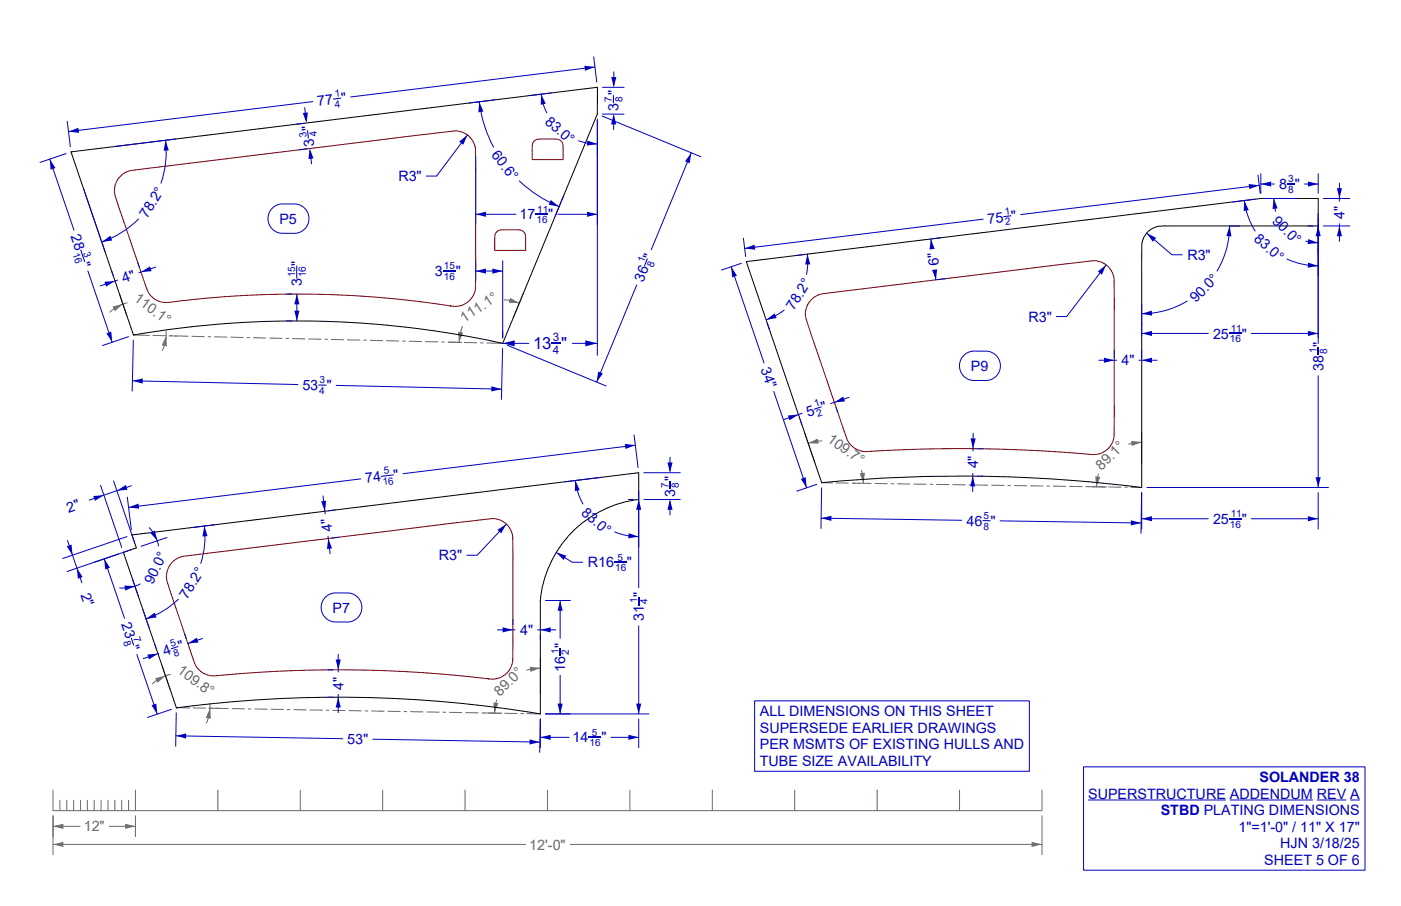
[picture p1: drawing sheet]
<svg xmlns="http://www.w3.org/2000/svg" width="432mm" height="279mm" viewBox="0 0 432 279" stroke-linecap="round" stroke-linejoin="round" font-family="sans-serif">
<!-- layer: Make2D -->
<g fill="none" stroke="#696969" stroke-width=".31">
<path d="M41.1 103.3l4.9 .1M47 103.4l4 .1M52 103.6h1M54 103.6l4 .1M59 103.7l4 .1M64 103.8l1 .1M66 103.9l4 .1M71 104l4 .1M76 104.1h1M78 104.1l4 .1M83 104.3h4M88 104.4h1"/>
<path d="M90 104.4l4 .1M95 104.5l4 .1M100 104.6l1 .1M102 104.7l4 .1M107 104.8l4 .1M112 104.9h1M114 105l4 .1M119 105.1l4 .1M124 105.2h1M126 105.2l4 .1M131 105.3l4 .1M136 105.5h1"/>
<path d="M138 105.5l4 .1M143 105.6l4 .1M148 105.7l1 .1M150 105.8l4.9 .1M253.2 148.9h3.4M257.6 148.9l4 .1M262.6 149h1M264.6 149l4 .1M269.6 149.1l4 .1M274.6 149.2h1M276.6 149.2l4 .1M281.6 149.3h4"/>
<path d="M286.6 149.4h1M288.6 149.4h4M293.6 149.5h4M298.6 149.5l1 .1M300.6 149.6h4M305.6 149.6l4 .1M310.6 149.7h1M312.6 149.7l4 .1M317.6 149.8l4 .1M322.6 149.9h1M324.6 149.9l4 .1M329.6 150l4 .1"/>
<path d="M334.6 150.1h1M336.6 150.1l4 .1M341.6 150.2h4M346.6 150.3h1M348.6 150.3h3.3M54.4 218.2l4.1 .1M59.5 218.3l4 .1M64.5 218.4h1M66.5 218.4l4 .1M71.5 218.5l4 .1M76.5 218.6h1M78.5 218.6l3.9 .1"/>
<path d="M83.4 218.7l4 .1M88.4 218.8h1M90.4 218.9h4M95.4 218.9l4 .1M100.4 219h1M102.4 219.1h4M107.4 219.1l4 .1M112.4 219.2h1M114.4 219.3h4M119.4 219.4h4M124.4 219.4l1 .1M126.4 219.5h4"/>
<path d="M131.4 219.6h4M136.4 219.6l1 .1M138.4 219.7h4M143.4 219.8h4M148.4 219.9h1M150.4 219.9l4 .1M155.4 220h4M160.4 220.1h1M162.4 220.1l4.1 .1"/>
</g>
<g fill="#696969">
<path d="M51.2 103.5l.2 3.3-1.5-.3z"/>
<path d="M34.7 94.5l3.2-.7-2.5 2.1z"/>
</g>
<path d="M36.8 90.8l2.3 6.4M39.2 93.4a10.1 10.1 0 0 0-5.3 2.9M51.2 102.2a10.1 10.1 0 0 1-1.2 5.9M52.6 103.6h1.8" fill="none" stroke="#696969" stroke-width=".31"/>
<g fill="#696969">
<path d="M265 146l1.6-.2-.5 3.3z"/>
<path d="M249.1 136.7l2.9-1.4 .4 1.5z"/>
</g>
<path d="M248.1 133.7l3 8.9M253.3 136l-1.8 .1-2.4 .6M262.9 149h2.1M265.5 145.1l.4 1.6 .2 2.4" fill="none" stroke="#696969" stroke-width=".31"/>
<g fill="#696969">
<path d="M157.2 91.9l2.9 1.6-3.3-.1z"/>
<path d="M141.2 102.3l1.5 .3-1.2 3z"/>
</g>
<path d="M155.4 92.5l2.7 .3 2 .7M161.3 90.5l-3.1 7.5M138.3 105.5l4 .1M142.6 100.7l-.9 2.7-.2 2.2" fill="none" stroke="#696969" stroke-width=".31"/>
<g fill="#696969">
<path d="M348.6 136l3.3 .4-3.1 1.1z"/>
<path d="M337.5 146.9l1.6 .2-1.2 3z"/>
</g>
<path d="M351.9 136.4l-4.1 .6M351.9 133.2v9.9M335.4 150.1l5.7 .1M338.6 146.2l-.7 3.9" fill="none" stroke="#696969" stroke-width=".31"/>
<g fill="#696969">
<path d="M64.7 218.4l.3 3.3-1.6-.3z"/>
<path d="M47.8 209.2l3.2-.8-2.4 2.2z"/>
</g>
<path d="M50 205.4l2.4 7.2M52.5 208a10.4 10.4 0 0 0-5.5 2.9M64.4 218.4l3.5 .1M64.7 216.9a10.4 10.4 0 0 1-1.1 6.1" fill="none" stroke="#696969" stroke-width=".31"/>
<g fill="#696969">
<path d="M163.3 205.6l3.2 .4-3 1.2z"/>
<path d="M152 216.7l1.6 .2-1.2 3z"/>
</g>
<path d="M149.2 219.9l5.4 .1M153.1 215.9l-.7 4M166.5 206l-1.8 .2-2.3 .5M166.5 202.9v11" fill="none" stroke="#696969" stroke-width=".31"/>
<path d="M21.9 46.8l162.2-19.9v8.3l-29.2 70.7-10.3-2.1-9.8-1.6-9.8-1.3-9.8-1-9.9-.6-9.9-.3-10.8 .1-9.9 .4a318.9 318.9 0 0 0-33.6 3.7zM230 80.7l158.6-19.5h17.7v8.5h-47.5a6.1 6.1 0 0 0-3.4 .7 6.3 6.3 0 0 0-3.5 4.8v75.1l-20-2-19.2-1.2a447.2 447.2 0 0 0-59.5 1.8zM40.7 165l156.2-19.2v8.2a34.5 34.5 0 0 0-30.4 31.2v35a382.7 382.7 0 0 0-112.1-2l-16.4-47.9 4-1.3z" fill="none" stroke="#000" stroke-width=".31"/>
<path d="M37.1 54.3l2.1-1.3a81.8 81.8 0 0 1 12.9-1.9l88.4-10.8a6.4 6.4 0 0 1 6 5.4l.1 40.9a7.7 7.7 0 0 1-.6 4.2 6.4 6.4 0 0 1-7.1 3.6l-17.4-2.3-16.6-1.1a324.1 324.1 0 0 0-54 2.3 7 7 0 0 1-6.3-6l-6.3-18.6a57.8 57.8 0 0 1-3-9.9 6.4 6.4 0 0 1 1.8-4.5zM164.6 43.5a4.5 4.5 0 0 1 3.7-.6h1.6a3.1 3.1 0 0 1 3.4 1.1l.2 1 .1 4.2h-9.6v-3.4a2.79 2.79 0 0 1 .6-2.3zM153.1 71.5a4.5 4.5 0 0 1 3.6-.6h1.6a3.1 3.1 0 0 1 3.4 1.1l.3 1v4.2h-9.5v-3.4a2.79 2.79 0 0 1 .6-2.3zM250.1 92.4l1.7-1.2 1.8-.6 83.7-10.2a6.4 6.4 0 0 1 6.1 5.3v49.1a6.4 6.4 0 0 1-7.1 5.3l-16.7-1.1-17-.6-17 .1-16.6 .6a6.9 6.9 0 0 1-8.6-5.4l-8.8-25.8a70.9 70.9 0 0 1-3.4-11.1 6.4 6.4 0 0 1 1.9-4.4zM53.1 173.3l1.8-1.2 1.8-.6 95.3-11.6a6.4 6.4 0 0 1 6 5.4v38.8a6.4 6.4 0 0 1-7.4 5.3l-20.3-2-20.2-.8-20.8 .3-20.4 1.3a8.4 8.4 0 0 1-7.5-1.6 11.9 11.9 0 0 1-2.6-5.5l-4.6-13.7a54.7 54.7 0 0 1-2.9-9.6 6.4 6.4 0 0 1 1.8-4.5z" fill="none" stroke="#7f0000" stroke-width=".31"/>
<g fill="#0000bf">
<path d="M38.3 180.6l3.3 .2-3 1.3z"/>
<path d="M46.3 164.3l1.4-.7 .8 3.2z"/>
</g>
<path d="M40.8 178.4l1.8 5.4M46 162.7a11.1 11.1 0 0 1 2.9 5.6M51.5 165.8l-8 2.7M43.2 180.1a11.1 11.1 0 0 1-6.3 1.2" fill="none" stroke="#0000bf" stroke-width=".31"/>
<g fill="#0000bf">
<path d="M45 190.9l2.7-2 .6 1.5z"/>
<path d="M63 162.2l1 3.1-1.6 .1z"/>
</g>
<path d="M63 162.2a26.8 26.8 0 0 1-1.1 11.6M66.1 161.8l-6.6 .8M44 187.9l2 6M55 184.8a26.8 26.8 0 0 1-10 6.1" fill="none" stroke="#0000bf" stroke-width=".31"/>
<g fill="#0000bf">
<path d="M101.2 166.1l1.1 3-1.5 .2z"/>
<path d="M99 154.6l1.5-.2-.4 3.3z"/>
</g>
<path d="M99.6 152.9l.6 5.6M103.3 157.3l-2.1 .2M101.1 165.4l.7 5.4M104.3 165.7l-2.1 .2" fill="none" stroke="#0000bf" stroke-width=".31"/>
<g fill="#0000bf">
<path d="M20.6 168.5l1.5-.6 .2 3.3z"/>
<path d="M23.7 175.2l1.8 2.8-1.5 .5z"/>
</g>
<path d="M20.8 166.7l4.4 13M39.2 165.5l-19.9 6.7M40.5 169.5l-19.8 6.7" fill="none" stroke="#0000bf" stroke-width=".31"/>
<g fill="#0000bf">
<path d="M52.6 200l2.3-.8 .1 .3-2.3 .8z"/>
<path d="M57.9 198.4l2.8-1.7 .5 1.5z"/>
<path d="M45.4 201.9l3.3-.3-2.8 1.8z"/>
</g>
<path d="M47.7 198.6l.5 1.5M56.9 195.4l.5 1.6M62.4 196.9l-4.6 1.6M48.9 201.5l-4.7 1.6" fill="none" stroke="#0000bf" stroke-width=".31"/>
<g fill="#0000bf">
<path d="M103.5 203.4h1.5l-.8 3.2z"/>
<path d="M104.2 215l.8 3.2h-1.5z"/>
</g>
<path d="M101.1 215h1.6M101.1 206.6h1.6M104.2 214.2v5.6M104.2 201.8v5.4" fill="none" stroke="#0000bf" stroke-width=".31"/>
<path d="M189.3 173.4h3.9" fill="none" stroke="#0000bf" stroke-width=".33"/>
<path d="M171.4 170.4l3.1 .9-.8 1.4z" fill="#0000bf"/>
<path d="M171.4 170.4l5 3h3.2" fill="none" stroke="#0000bf" stroke-width=".31"/>
<path d="M172.6 199.8v2.4" fill="none" stroke="#0000bf" stroke-width=".33"/>
<g fill="#0000bf">
<path d="M171.8 217h1.6l-.8 3.2z"/>
<path d="M172.6 185.2l.8 3.2h-1.6z"/>
</g>
<path d="M168.1 185.2h7.7M172.6 185.2v11.6M172.6 208.3v11.9M168.1 220.2h7.7" fill="none" stroke="#0000bf" stroke-width=".31"/>
<path d="M196.9 184.2v2.5" fill="none" stroke="#0000bf" stroke-width=".33"/>
<g fill="#0000bf">
<path d="M196.1 217h1.5l-.7 3.2z"/>
<path d="M196.9 154l.7 3.2h-1.5z"/>
</g>
<path d="M193.7 154h1.6M196.9 154v27.2M196.9 193v27.2M168.1 220.2h31.9" fill="none" stroke="#0000bf" stroke-width=".31"/>
<g fill="#0000bf">
<path d="M40.3 196.8l.3-.1 .8 2.3-.3 .1z"/>
<path d="M32.1 172.3l1.8 2.8-1.5 .5z"/>
<path d="M46.7 217.5l1.5-.5 .3 3.2z"/>
</g>
<path d="M32.1 172.3l6.3 18.4M36.5 170.8l-7.4 2.6M42.2 201.8l6.3 18.4M52.8 218.7l-7.3 2.6" fill="none" stroke="#0000bf" stroke-width=".31"/>
<g fill="#0000bf">
<path d="M117.4 146.8l3.9-.5 .1 .3-4 .5z"/>
<path d="M39.6 156.5l3.1-1.2 .2 1.6z"/>
<path d="M192.6 136.9l3.2 .4-3 1.2z"/>
</g>
<path d="M195.4 134.1l1.3 10.1M195.8 137.3l-71.5 8.8M39.2 153.3l1.3 10.1M111.2 147.7l-71.6 8.8M100.3 184.2a4.5 4.5 0 0 1 3.2-1.4l3.9 .1a4.5 4.5 0 0 1 4.1 4.6 4.5 4.5 0 0 1-4.5 4.3h-3.9a4.5 4.5 0 0 1-3.8-2.9 4.5 4.5 0 0 1 1-4.7z" fill="none" stroke="#0000bf" stroke-width=".31"/>
<g fill="#0000bf">
<path d="M166.8 29l1.4 3-1.5 .3z"/>
<path d="M181 43.3l3.1 1.1-3.2 .5z"/>
</g>
<path d="M166.8 29a17.5 17.5 0 0 0 1.7 5.8M169.9 28.7l-6.3 .7M178.3 43.4a17.5 17.5 0 0 0 5.8 1M184.1 43.8v3.8" fill="none" stroke="#0000bf" stroke-width=".31"/>
<path d="M136.5 83.6h4" fill="none" stroke="#0000bf" stroke-width=".33"/>
<g fill="#0000bf">
<path d="M151.8 82.8l3.1 .8-3.1 .8z"/>
<path d="M146.6 83.6l3.2-.8v1.6z"/>
</g>
<path d="M146.6 80.4v6.2M146.6 83.6h8.3M154.9 80.4v23.9" fill="none" stroke="#0000bf" stroke-width=".31"/>
<g fill="#0000bf">
<path d="M94.6 40.2h.3l.3 2.5h-.3z"/>
<path d="M95.5 45.8l1.1 3.1-1.5 .1z"/>
<path d="M93.3 34.9l1.6-.2-.4 3.2z"/>
</g>
<path d="M93.8 38l-2.5 .3M93.9 33.2l.5 4M94.8 45.9l-2.5 .3M95.5 46.5l.5 4" fill="none" stroke="#0000bf" stroke-width=".31"/>
<path d="M141.5 43.7l2.6-2.1-1.3 3z" fill="#0000bf"/>
<path d="M144.1 41.6l-9.6 12.7h-3.1" fill="none" stroke="#0000bf" stroke-width=".31"/>
<g fill="#0000bf">
<path d="M31.4 74.6l2.6-1.9 .6 1.5z"/>
<path d="M51 43.3l1 3.1-1.6 .1z"/>
</g>
<path d="M25.8 58.3l6.6 19.3M51 43.3a29.4 29.4 0 0 1-1.4 13.2M54.2 42.9l-18.5 2.2M42.7 67.5a29.4 29.4 0 0 1-11.3 7.1" fill="none" stroke="#0000bf" stroke-width=".31"/>
<g fill="#0000bf">
<path d="M147.7 31.4l1.3 3-1.6 .3z"/>
<path d="M169.8 61.7l2.5 2-3.2-.6z"/>
</g>
<path d="M147.7 31.4a40.3 40.3 0 0 0 4.4 14M152.5 30.8l-8 1M160.1 55.8a40.3 40.3 0 0 0 12.2 7.9M173.7 60.4l-2.6 6.3" fill="none" stroke="#0000bf" stroke-width=".31"/>
<g fill="#0000bf">
<path d="M102.6 30.4l2.5-.3 .1 .3-2.5 .3z"/>
<path d="M21.1 40.6l3.1-1.2 .2 1.6z"/>
<path d="M180.1 20.3l3.3 .4-3.1 1.1z"/>
</g>
<path d="M183 17.5l.9 7.8M20.7 37.4l1 7.9M96.4 31.3l-75.3 9.3M183.4 20.7l-75.3 9.2" fill="none" stroke="#0000bf" stroke-width=".31"/>
<g fill="#0000bf">
<path d="M24.7 77.1l.3-.1 1.3 3.7-.3 .1z"/>
<path d="M15.3 49.1l1.8 2.7-1.5 .5z"/>
<path d="M32.8 102.8l1.5-.5 .3 3.2z"/>
</g>
<path d="M15.3 49.1l7.5 21.9M20.4 47.4l-8.1 2.7M83.9 64.2a4.5 4.5 0 0 1 3.2-1.3h4a4.5 4.5 0 0 1 4.1 4.7 4.5 4.5 0 0 1-4.5 4.4l-4-.1a4.5 4.5 0 0 1-3.8-2.9 4.5 4.5 0 0 1 1-4.8zM27.1 83.5l7.5 22M39.6 103.8l-8 2.8" fill="none" stroke="#0000bf" stroke-width=".31"/>
<path d="M302.8 160.6h2.5" fill="none" stroke="#0000bf" stroke-width=".36"/>
<g fill="#0000bf">
<path d="M253.1 159.8l3.2-.7-.1 1.5z"/>
<path d="M348.6 160.4l3.1 .9-3.2 .7z"/>
</g>
<path d="M253.1 159.8l43.3 .7M253.2 150.4l-.2 12.6M351.9 151.9l-.2 12.6M308.2 160.6l43.5 .7" fill="none" stroke="#0000bf" stroke-width=".31"/>
<path d="M378.8 160h3.9" fill="none" stroke="#0000bf" stroke-width=".33"/>
<g fill="#0000bf">
<path d="M351.9 160l3.2-.8v1.6z"/>
<path d="M403.1 159.2l3.2 .8-3.2 .8z"/>
</g>
<path d="M351.9 151.9v11.3M351.9 160h20.5M385.7 160h20.6M406.3 151.9v11.3" fill="none" stroke="#0000bf" stroke-width=".31"/>
<g fill="#0000bf">
<path d="M199.4 79.7l.3 .1-.9 2.3-.3-.1z"/>
<path d="M213.1 47.1l-.5 3.3-1.5-.6z"/>
<path d="M184.4 114.6l1.4 .6-1.9 2.6z"/>
</g>
<path d="M185.6 35.8l30.4 12.5M213.1 47.1l-12.4 29.9M196.2 87.9l-12.3 29.9M156.4 106.5l30.4 12.5" fill="none" stroke="#0000bf" stroke-width=".31"/>
<path d="M181.4 227.4h3.9" fill="none" stroke="#0000bf" stroke-width=".33"/>
<g fill="#0000bf">
<path d="M166.5 227.4l3.2-.8v1.6z"/>
<path d="M193.7 226.6l3.2 .8-3.2 .8z"/>
</g>
<path d="M166.5 221.8v8.8M166.5 227.4h8.9M188.3 227.4h8.6M196.9 221.8v8.8" fill="none" stroke="#0000bf" stroke-width=".31"/>
<path d="M91.4 81.9v4" fill="none" stroke="#0000bf" stroke-width=".33"/>
<g fill="#0000bf">
<path d="M91.5 90.7l.8 3.2h-1.6z"/>
<path d="M90.7 95.8h1.6l-.8 3.2z"/>
</g>
<path d="M88.3 99h1.7M88.3 90.7h1.7M91.5 90.7v8.3" fill="none" stroke="#0000bf" stroke-width=".31"/>
<path d="M98.1 118.8h2.5" fill="none" stroke="#0000bf" stroke-width=".38"/>
<g fill="#0000bf">
<path d="M40.8 117.4l3.2-.7v1.6z"/>
<path d="M151.5 119.1l3.1 .9-3.2 .7z"/>
</g>
<path d="M40.8 117.4l51 1.2M41.1 104.9l-.4 15.7M103.6 118.9l51 1.1M154.9 107.5l-.4 15.7" fill="none" stroke="#0000bf" stroke-width=".31"/>
<g fill="#0000bf">
<path d="M54.2 226.9l3.2-.7v1.6z"/>
<path d="M163.2 228l3.2 .9-3.2 .7z"/>
</g>
<path d="M54.3 219.8l-.2 10.3M54.2 226.9l51.4 .9M114.9 228l51.5 .9M166.5 221.8l-.2 10.2" fill="none" stroke="#0000bf" stroke-width=".31"/>
<g fill="#0000bf">
<path d="M392.6 61.2l1.2 3.1-1.6 .2z"/>
<path d="M403.2 73.7l3.1 1.2-3.3 .4z"/>
</g>
<path d="M389.4 61.2h10.5M392.6 61.2l.6 3.9M402.5 74.3l3.8 .6M406.3 65.8v12.3" fill="none" stroke="#0000bf" stroke-width=".31"/>
<path d="M170 105.9h2.9" fill="none" stroke="#0000bf" stroke-width=".38"/>
<g fill="#0000bf">
<path d="M154.9 105.9l3.7-.9v1.8z"/>
<path d="M180.4 105l3.7 .9-3.7 .9z"/>
</g>
<path d="M184.1 37v72.6M154.9 102.2v1.8M154.9 105.9h8.1M176.4 105.9h7.7" fill="none" stroke="#0000bf" stroke-width=".31"/>
<path d="M338.4 83.7l2.5-2-1.3 3z" fill="#0000bf"/>
<path d="M340.9 81.7l-12.1 15.9h-3.2" fill="none" stroke="#0000bf" stroke-width=".31"/>
<path d="M153.3 163.4l2.8-1.8-1.6 2.9z" fill="#0000bf"/>
<path d="M156.1 161.6l-9 9.6h-3.2" fill="none" stroke="#0000bf" stroke-width=".31"/>
<g fill="#0000bf">
<path d="M236.1 98.6l2.6-2 .7 1.5z"/>
<path d="M248.8 78.4l.9 3.1-1.5 .1z"/>
</g>
<path d="M247.6 78.5l-1.9 .3M248.8 78.4a19 19 0 0 1-.2 6.2M236.5 99.6l.7 2M241.7 95.6a19 19 0 0 1-5.6 3" fill="none" stroke="#0000bf" stroke-width=".31"/>
<g fill="#0000bf">
<path d="M351.9 96.8l3.1-1 .1 1.6z"/>
<path d="M379 69.7l.6 3.2-1.6-.1z"/>
</g>
<path d="M379 69.7a27.1 27.1 0 0 1-3.9 13.9M379 69.7h3.1M351.9 93.8v6.1M365.9 92.8a27.1 27.1 0 0 1-14 4" fill="none" stroke="#0000bf" stroke-width=".31"/>
<path d="M353.4 71.9l2.9 1.5-1 1.2z" fill="#0000bf"/>
<path d="M353.4 71.9l7.8 6.7h3.2" fill="none" stroke="#0000bf" stroke-width=".31"/>
<g fill="#0000bf">
<path d="M412 58h1.6l-.8 3.2z"/>
<path d="M412.8 69.7l.8 3.2h-1.6z"/>
</g>
<path d="M412.8 56.4v5.7M407.9 61.2h8.1M407.9 69.7h8.1M412.8 69v5.4" fill="none" stroke="#0000bf" stroke-width=".31"/>
<path d="M406.3 107.1v2.5" fill="none" stroke="#0000bf" stroke-width=".33"/>
<g fill="#0000bf">
<path d="M405.5 147.2h1.6l-.8 3.1z"/>
<path d="M406.3 69.7l.8 3.2h-1.6z"/>
</g>
<path d="M403.1 69.7h1.6M406.3 69.7v34.5M406.3 115.9v34.4M353.5 150.3h56" fill="none" stroke="#0000bf" stroke-width=".31"/>
<g fill="#0000bf">
<path d="M299.1 135.2h1.6l-.8 3.2z"/>
<path d="M299.8 146.8l.8 3.2h-1.6z"/>
</g>
<path d="M299.9 133.6v5.5M301.3 138.4h1.8M299.8 146v5.6M301.2 146.8l1.8 .1" fill="none" stroke="#0000bf" stroke-width=".31"/>
<g fill="#0000bf">
<path d="M225.4 82.3l1.7 2.7-1.5 .5z"/>
<path d="M246.8 147.7l1.5-.5 .3 3.2z"/>
</g>
<path d="M225.4 82.3l10.1 29.7M228.5 81.2l-6.1 2.1M238.5 120.7l10.1 29.7M251.7 149.4l-6.1 2.1" fill="none" stroke="#0000bf" stroke-width=".31"/>
<path d="M396.6 56.8h2.5" fill="none" stroke="#0000bf" stroke-width=".33"/>
<g fill="#0000bf">
<path d="M388.6 56.8l3.2-.8v1.5z"/>
<path d="M403.1 56l3.2 .8-3.2 .7z"/>
</g>
<path d="M388.6 53.6v6M388.6 56.8h4.2M402.1 56.8h4.2M406.3 53.6v6" fill="none" stroke="#0000bf" stroke-width=".31"/>
<g fill="#0000bf">
<path d="M309.2 66.7l2.5-.3v.3l-2.4 .3z"/>
<path d="M229.5 76.6l3.1-1.2 .2 1.6z"/>
<path d="M384.8 56.7l3.3 .4-3.1 1.2z"/>
</g>
<path d="M387.7 54l.7 5.6M388.1 57.1l-73.5 9.1M229.1 73.5l.7 5.6M303 67.6l-73.5 9M297 109.6a4.5 4.5 0 0 1 3.3-1.3h3.9a4.5 4.5 0 0 1 4.1 4.7 4.5 4.5 0 0 1-4.5 4.4l-3.9-.1a4.5 4.5 0 0 1-3.9-2.9 4.5 4.5 0 0 1 1-4.8z" fill="none" stroke="#0000bf" stroke-width=".31"/>
<path d="M189.1 29.4v2.4" fill="none" stroke="#0000bf" stroke-width=".34"/>
<g fill="#0000bf">
<path d="M188.4 23.8h1.6l-.8 3.1z"/>
<path d="M189.1 35.2l.8 3.2h-1.6z"/>
</g>
<path d="M185.7 35.2h6.6M185.7 26.9h6.6M189.1 35.7v4.3M189.2 22.2v4.2" fill="none" stroke="#0000bf" stroke-width=".31"/>
<g fill="#0000bf">
<path d="M43.5 83.9l2.7-1.8 .5 1.5z"/>
<path d="M32.2 86.9l3.2-.3-2.7 1.8z"/>
</g>
<path d="M34.4 83.6l.6 1.6M36.2 86.4l-5.3 1.8M42.4 80.9l.6 1.6M48 82.4l-5.2 1.7" fill="none" stroke="#0000bf" stroke-width=".31"/>
<path d="M206.5 148.2v2.5" fill="none" stroke="#0000bf" stroke-width=".33"/>
<g fill="#0000bf">
<path d="M205.7 142.6h1.6l-.8 3.2z"/>
<path d="M206.5 154l.8 3.2h-1.6z"/>
</g>
<path d="M198.4 145.8h11.3M198.4 154h11.3M206.5 141v4.3M206.5 154.6v4.2" fill="none" stroke="#0000bf" stroke-width=".31"/>
<g fill="#0000bf">
<path d="M154.9 193.4l3.2 .8-3.2 .8z"/>
<path d="M166.5 194.2l3.2-.8v1.6z"/>
</g>
<path d="M153.3 194.2h5.5M158.1 191.1v1.6M165.7 194.2h5.6M166.5 195.8v1.6" fill="none" stroke="#0000bf" stroke-width=".31"/>
<path d="M165 66.1h4" fill="none" stroke="#0000bf" stroke-width=".33"/>
<g fill="#0000bf">
<path d="M146.6 66.1l3.2-.8v1.6z"/>
<path d="M180.9 65.3l3.2 .8-3.2 .8z"/>
</g>
<path d="M184.1 36.8v32.5M146.6 48.3v21M146.6 66.1h12.4M171.9 66.1h12.2" fill="none" stroke="#0000bf" stroke-width=".31"/>
<g fill="#0000bf">
<path d="M177.3 148.2l1.4 2.9-1.5 .4z"/>
<path d="M193.8 164.4l3.1 1.1-3.3 .5z"/>
</g>
<path d="M177.3 148.2a19.7 19.7 0 0 0 2.4 7.2M185.4 147.2l-11.3 1.4M196.9 151.4v17.3M189.5 164.1a19.7 19.7 0 0 0 7.4 1.4" fill="none" stroke="#0000bf" stroke-width=".31"/>
<g fill="#0000bf">
<path d="M36 151.3l2.8-1.7 .5 1.5z"/>
<path d="M28.8 153l3.2-.3-2.7 1.8z"/>
</g>
<path d="M31 149.7l6.5 19.1M35 148.3l6.5 19.2M40.5 149.8l-13 4.4" fill="none" stroke="#0000bf" stroke-width=".31"/>
<g fill="#0000bf">
<path d="M250.8 126.1l2.3-.8 .2 .3-2.4 .8z"/>
<path d="M242.8 128.1l3.3-.2-2.8 1.7z"/>
<path d="M257.2 124.1l2.7-1.8 .5 1.5z"/>
</g>
<path d="M246.6 129.3l.5 1.6M247.2 127.5l-5.6 1.9M257.6 125.5l.6 1.6M261.7 122.5l-5.7 2" fill="none" stroke="#0000bf" stroke-width=".31"/>
<g fill="#0000bf">
<path d="M287.3 83.2l1.5-.1-.4 3.2z"/>
<path d="M286.9 73.7l1.2 3.1-1.6 .1z"/>
</g>
<path d="M286.9 73.7l.4 2.9M290.1 73.3l-2.8 .3M288.1 83.4l.3 2.9M291.6 85.9l-2.7 .4" fill="none" stroke="#0000bf" stroke-width=".31"/>
<g fill="#0000bf">
<path d="M340.2 110.3l3.2 .8-3.2 .8z"/>
<path d="M351.9 111.1l3.2-.8v1.6z"/>
</g>
<path d="M338.7 111.1h5.4M343.4 107.9v2.6M351 111.1h5.6M351.9 107.9v2.6" fill="none" stroke="#0000bf" stroke-width=".31"/>
<g fill="#0000bf">
<path d="M383.5 61.8l1.4 3-1.6 .3z"/>
<path d="M403.2 81l3.1 1-3.2 .6z"/>
</g>
<path d="M383.5 61.8a23 23 0 0 0 3.3 9.4M386.6 61.5l-6.7 .8M396.6 79.9a23 23 0 0 0 9.7 2.1M406.3 67.2v18" fill="none" stroke="#0000bf" stroke-width=".31"/>
<path d="M378.8 102.8h3.9" fill="none" stroke="#0000bf" stroke-width=".33"/>
<g fill="#0000bf">
<path d="M403.1 102l3.2 .8-3.2 .8z"/>
<path d="M351.9 102.8l3.2-.8v1.6z"/>
</g>
<path d="M406.3 71.3v34.7M351.9 99.7v3.8M351.9 102.8h20.5M385.7 102.8h20.6" fill="none" stroke="#0000bf" stroke-width=".31"/>
<g fill="none" stroke="#696969" stroke-width=".31">
<path d="M16.3 243.7v6.3h304.8v-6.3M18.5 246.8v3.2M20.6 246.8v3.2M22.7 246.8v3.2M24.8 246.8v3.2M26.9 246.8v3.2M29 246.8v3.2M31.2 246.8v3.2M33.3 246.8v3.2M35.4 246.8v3.2M37.5 246.8v3.2M39.6 246.8v3.2"/>
<path d="M41.7 243.7v6.3M67.1 243.7v6.3M92.5 243.7v6.3M117.9 243.7v6.3M143.3 243.7v6.3M168.7 243.7v6.3M194.1 243.7v6.3M219.5 243.7v6.3M244.9 243.7v6.3M270.3 243.7v6.3M295.7 243.7v6.3"/>
</g>
<g fill="#696969">
<path d="M16.3 254.8l3.2-.8v1.6z"/>
<path d="M38.6 254l3.1 .8-3.1 .8z"/>
</g>
<path d="M16.3 251.6v6.4M16.3 254.8h8.4M33.7 254.8h8M41.7 251.6v6.4" fill="none" stroke="#696969" stroke-width=".31"/>
<g fill="#696969">
<path d="M16.3 260.4l3.2-.8v1.6z"/>
<path d="M318 259.6l3.1 .8-3.1 .8z"/>
</g>
<path d="M16.3 251.6v12M321.1 251.6v12M16.3 260.4h145.7M175.7 260.4h145.4" fill="none" stroke="#696969" stroke-width=".31"/>
<path d="M232.6 216.1h84.7v21.8h-84.7zM334 236.5h86.7v31.9h-86.7zM335.4 246.7h42.4M379.1 246.7h25.5M405.8 246.7h9.1M416.1 246.7h3" fill="none" stroke="#0000bf" stroke-width=".31"/>
<text font-size="5.2" fill="#0000bf" x="164.3" y="107.7">13 &quot;</text>
<g font-size="4.4" fill="#0000bf">
<text x="98" y="32.7" transform="rotate(-7 98 32.7)">77 &quot;</text>
<text x="190.6" y="34.3" transform="rotate(-90 190.6 34.3)">3 &quot;</text>
<text x="167.7" y="37.8" transform="rotate(42 167.7 37.8)">83.0°</text>
<text x="96.9" y="44.9" transform="rotate(-97 96.9 44.9)">3 &quot;</text>
<text x="151.3" y="47.8" transform="rotate(53 151.3 47.8)">60.6°</text>
<text x="122.8" y="55.9">R3&quot;</text>
<text x="394.2" y="58.3">8 &quot;</text>
<text x="45.4" y="67.6" transform="rotate(-58 45.4 67.6)">78.2°</text>
<text x="86.1" y="69">P5</text>
<text x="160.1" y="67.7">17</text>
<text x="169" y="67.7">&quot;</text>
<text x="304.6" y="69" transform="rotate(-7 304.6 69)">75 &quot;</text>
<text x="391.9" y="68.4" transform="rotate(45 391.9 68.4)">90.0°</text>
<text x="414.4" y="67.5" transform="rotate(-90 414.4 67.5)">4&quot;</text>
<text x="21.8" y="72.9" transform="rotate(71 21.8 72.9)">28</text>
<text x="386.2" y="74.1" transform="rotate(42 386.2 74.1)">83.0°</text>
<text x="24.6" y="81.3" transform="rotate(71 24.6 81.3)">&quot;</text>
<text x="93" y="81.9" transform="rotate(-90 93 81.9)">&quot;</text>
<text x="289.5" y="81.8" transform="rotate(-97 289.5 81.8)">6&quot;</text>
<text x="365.9" y="80.2">R3&quot;</text>
<text x="38.2" y="87.4" transform="rotate(-19 38.2 87.4)">4&quot;</text>
<text x="93" y="88.4" transform="rotate(-90 93 88.4)">3</text>
<text x="134" y="85.2">3</text>
<text x="140.5" y="85.2">&quot;</text>
<text x="198.2" y="87.2" transform="rotate(-68 198.2 87.2)">36 &quot;</text>
<text x="244.7" y="95.9" transform="rotate(-58 244.7 95.9)">78.2°</text>
<text x="368.6" y="93.5" transform="rotate(-45 368.6 93.5)">90.0°</text>
<text x="317" y="99.2">R3&quot;</text>
<text x="373.9" y="104.4">25</text>
<text x="382.7" y="104.4">&quot;</text>
<text x="234.4" y="113.8" transform="rotate(71 234.4 113.8)">34&quot;</text>
<text x="345.6" y="112.7">4&quot;</text>
<text x="299.2" y="114.4">P9</text>
<text x="407.9" y="114.5" transform="rotate(-90 407.9 114.5)">38 &quot;</text>
<text x="93.2" y="120.2" transform="rotate(1 93.2 120.2)">53 &quot;</text>
<text x="249.1" y="128.5" transform="rotate(-19 249.1 128.5)">5 &quot;</text>
<text x="112.7" y="149.1" transform="rotate(-7 112.7 149.1)">74</text>
<text x="121.5" y="148" transform="rotate(-7 121.5 148)">&quot;</text>
<text x="301.4" y="144.5" transform="rotate(-90 301.4 144.5)">4&quot;</text>
<text x="208.1" y="153.2" transform="rotate(-90 208.1 153.2)">3 &quot;</text>
<text x="21.1" y="158.1" transform="rotate(-19 21.1 158.1)">2&quot;</text>
<text x="179" y="158.4" transform="rotate(42 179 158.4)">83.0°</text>
<text x="373.9" y="161.6">25</text>
<text x="382.7" y="161.6">&quot;</text>
<text x="102.5" y="163.7" transform="rotate(-97 102.5 163.7)">4&quot;</text>
<text x="297.9" y="162.1" transform="rotate(1 297.9 162.1)">46 &quot;</text>
<text x="135.3" y="172.8">R3&quot;</text>
<text x="181.2" y="175">R16</text>
<text x="193.2" y="175">&quot;</text>
<text x="24.8" y="183.4" transform="rotate(71 24.8 183.4)">2&quot;</text>
<text x="47.1" y="180.4" transform="rotate(-64 47.1 180.4)">90.0°</text>
<text x="57.7" y="184.9" transform="rotate(-58 57.7 184.9)">78.2°</text>
<text x="102.5" y="188.9">P7</text>
<text x="198.4" y="191.6" transform="rotate(-90 198.4 191.6)">31 &quot;</text>
<text x="37.4" y="192.6" transform="rotate(71 37.4 192.6)">23 &quot;</text>
<text x="160.3" y="195.8">4&quot;</text>
<text x="50.9" y="202.4" transform="rotate(-19 50.9 202.4)">4 &quot;</text>
<text x="174.2" y="207.1" transform="rotate(-90 174.2 207.1)">16 &quot;</text>
<text x="105.8" y="212.6" transform="rotate(-90 105.8 212.6)">4&quot;</text>
<text x="234.2" y="221">ALL DIMENSIONS ON THIS SHEET</text>
<text x="234.2" y="226">SUPERSEDE EARLIER DRAWINGS</text>
<text x="107" y="229.4" transform="rotate(1 107 229.4)">53&quot;</text>
<text x="176.5" y="229">14</text>
<text x="185.3" y="229">&quot;</text>
<text x="234.2" y="231.1">PER MSMTS OF EXISTING HULLS AND</text>
<text x="234.2" y="236.2">TUBE SIZE AVAILABILITY</text>
<text x="388.2" y="241.3">SOLANDER 38</text>
<text x="335.4" y="246.4">SUPERSTRUCTURE ADDENDUM REV A</text>
<text x="357.7" y="251.5">STBD PLATING DIMENSIONS</text>
<text x="381.7" y="256.5">1&quot;=1'-0&quot; / 11&quot; X 17&quot;</text>
<text x="394.6" y="261.6">HJN 3/18/25</text>
<text x="389.7" y="266.7">SHEET 5 OF 6</text>
</g>
<g font-size="4.4" fill="#696969">
<text x="41" y="92.7" transform="rotate(36 41 92.7)">110.1°</text>
<text x="143.1" y="99.5" transform="rotate(-33 143.1 99.5)">111.1°</text>
<text x="254.7" y="136" transform="rotate(36 254.7 136)">109.7°</text>
<text x="339.5" y="145.2" transform="rotate(-45 339.5 145.2)">89.1°</text>
<text x="54.4" y="207.3" transform="rotate(36 54.4 207.3)">109.8°</text>
<text x="154.1" y="214.9" transform="rotate(-45 154.1 214.9)">89.0°</text>
<text x="25.8" y="256.4">12&quot;</text>
<text x="163.1" y="262">12'-0&quot;</text>
</g>
<g font-size="3.6" fill="#0000bf">
<text x="170.4" y="105.3">3</text>
<text x="170.4" y="109.1">4</text>
</g>
<g font-size="3.1" fill="#0000bf">
<text x="103.3" y="30" transform="rotate(-7 103.3 30)">1</text>
<text x="103.3" y="33.2" transform="rotate(-7 103.3 33.2)">4</text>
<text x="188.6" y="31.5" transform="rotate(-90 188.6 31.5)">7</text>
<text x="191.8" y="31.5" transform="rotate(-90 191.8 31.5)">8</text>
<text x="94.5" y="42.4" transform="rotate(-97 94.5 42.4)">3</text>
<text x="97.7" y="42" transform="rotate(-97 97.7 42)">4</text>
<text x="397" y="59.5">8</text>
<text x="397" y="56.3">3</text>
<text x="165.6" y="65.6">11</text>
<text x="165.4" y="68.8">16</text>
<text x="309.8" y="66.3" transform="rotate(-7 309.8 66.3)">1</text>
<text x="309.9" y="69.5" transform="rotate(-7 309.9 69.5)">2</text>
<text x="25.7" y="77.9" transform="rotate(71 25.7 77.9)">3</text>
<text x="22.3" y="78.2" transform="rotate(71 22.3 78.2)">16</text>
<text x="136.8" y="83.1">15</text>
<text x="198.4" y="81.2" transform="rotate(-68 198.4 81.2)">1</text>
<text x="201.3" y="82.8" transform="rotate(-68 201.3 82.8)">8</text>
<text x="91" y="85.6" transform="rotate(-90 91 85.6)">15</text>
<text x="94.2" y="85.6" transform="rotate(-90 94.2 85.6)">16</text>
<text x="136.8" y="86.4">16</text>
<text x="379.1" y="105.6">16</text>
<text x="379.3" y="102.3">11</text>
<text x="405.8" y="108.9" transform="rotate(-90 405.8 108.9)">1</text>
<text x="409" y="109.2" transform="rotate(-90 409 109.2)">8</text>
<text x="98.5" y="118.2" transform="rotate(1 98.5 118.2)">3</text>
<text x="98.4" y="121.5" transform="rotate(1 98.4 121.5)">4</text>
<text x="251.3" y="125.5" transform="rotate(-19 251.3 125.5)">1</text>
<text x="252.1" y="128.7" transform="rotate(-19 252.1 128.7)">2</text>
<text x="118.1" y="149.6" transform="rotate(-7 118.1 149.6)">16</text>
<text x="118.4" y="146.3" transform="rotate(-7 118.4 146.3)">5</text>
<text x="206" y="150.4" transform="rotate(-90 206 150.4)">7</text>
<text x="209.3" y="150.4" transform="rotate(-90 209.3 150.4)">8</text>
<text x="303.2" y="160.1" transform="rotate(1 303.2 160.1)">5</text>
<text x="379.3" y="159.5">11</text>
<text x="303.1" y="163.3" transform="rotate(1 303.1 163.3)">8</text>
<text x="379.1" y="162.7">16</text>
<text x="190.3" y="172.9">5</text>
<text x="189.6" y="176.2">16</text>
<text x="196.4" y="186" transform="rotate(-90 196.4 186)">1</text>
<text x="199.6" y="186.4" transform="rotate(-90 199.6 186.4)">4</text>
<text x="37.9" y="197.9" transform="rotate(71 37.9 197.9)">8</text>
<text x="41" y="196.9" transform="rotate(71 41 196.9)">7</text>
<text x="52.8" y="199.6" transform="rotate(-19 52.8 199.6)">5</text>
<text x="53.9" y="202.6" transform="rotate(-19 53.9 202.6)">8</text>
<text x="172.1" y="201.6" transform="rotate(-90 172.1 201.6)">1</text>
<text x="175.4" y="201.9" transform="rotate(-90 175.4 201.9)">2</text>
<text x="182.5" y="226.9">5</text>
<text x="181.7" y="230.1">16</text>
</g>
</svg>
